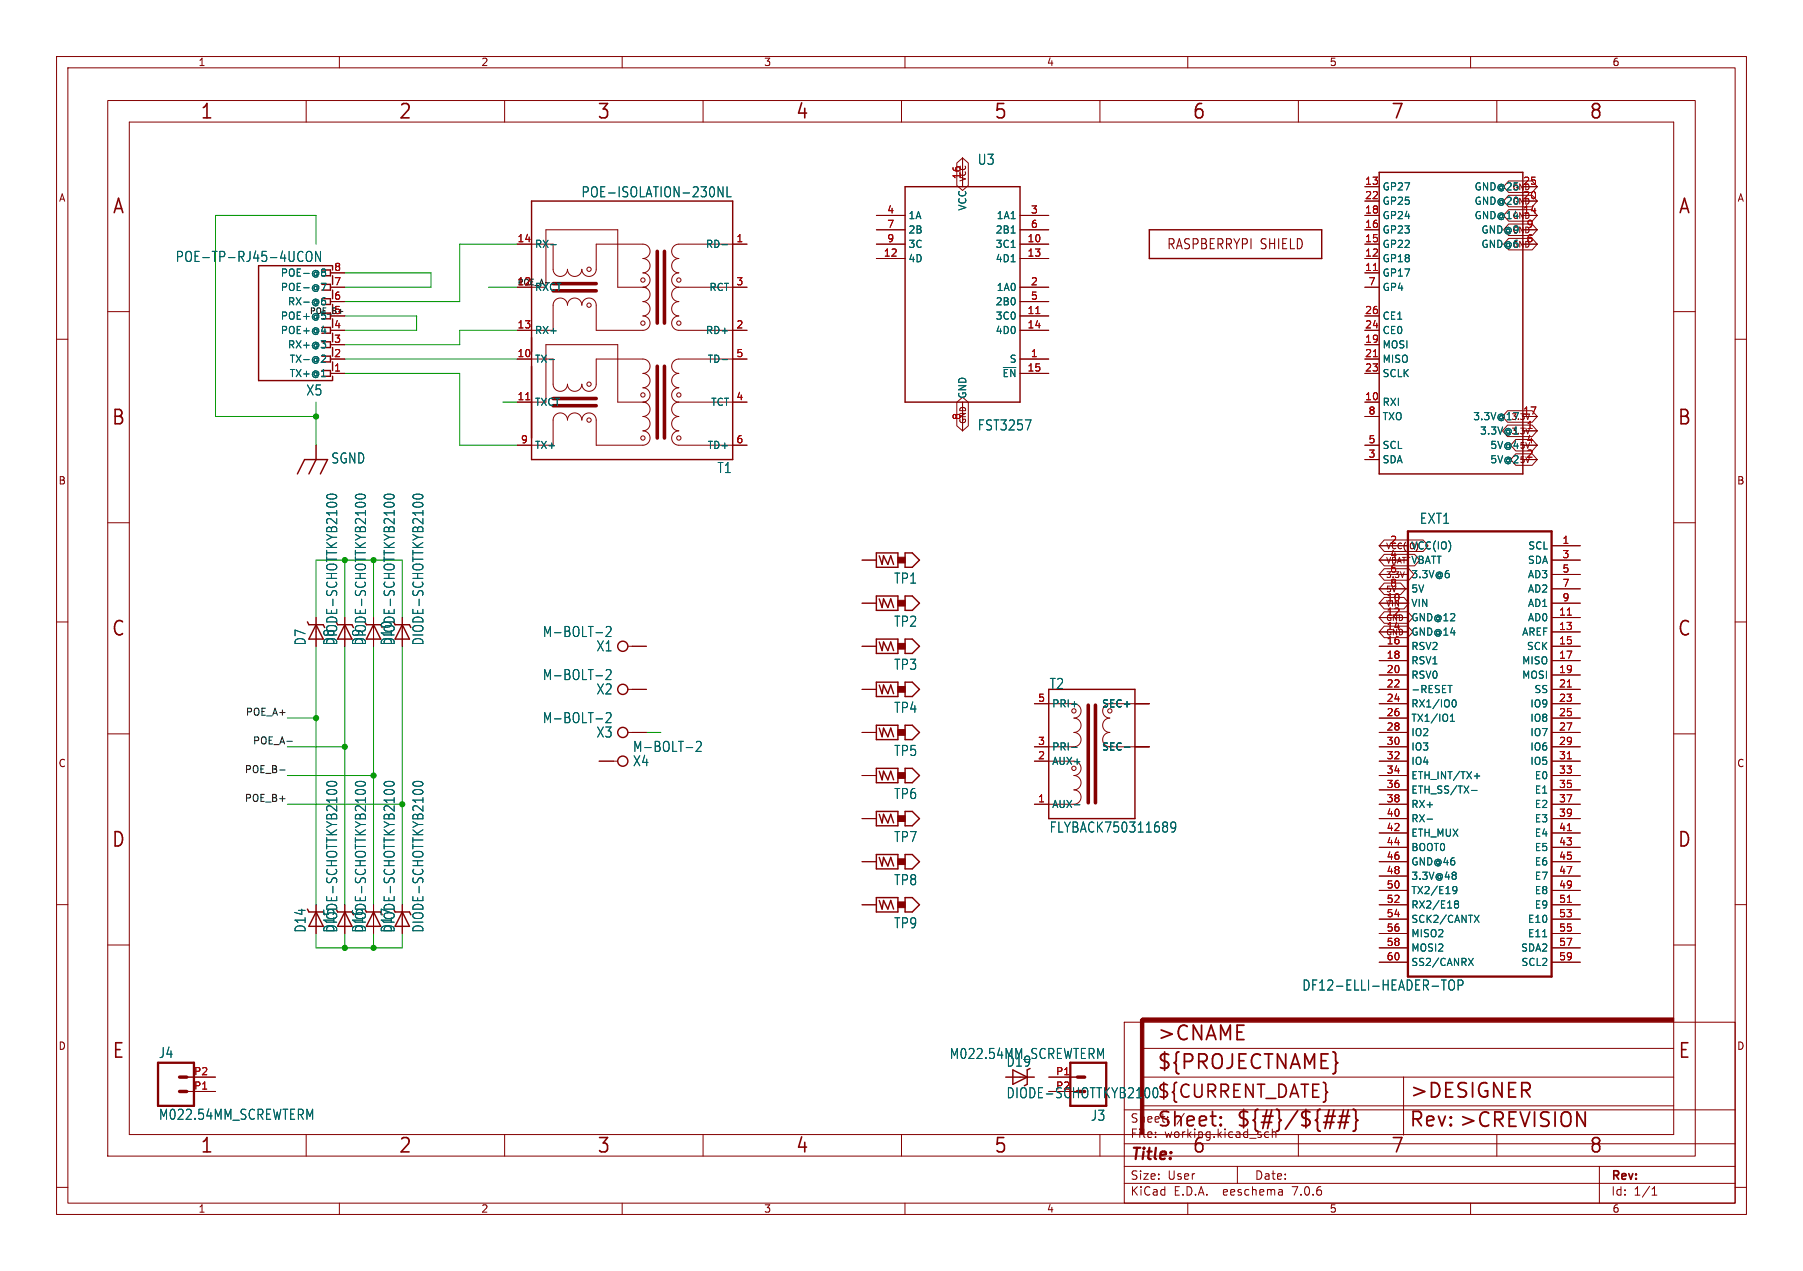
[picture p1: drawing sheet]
<svg xmlns="http://www.w3.org/2000/svg" width="319mm" height="225mm" viewBox="0 0 319 225" stroke-linecap="round" stroke-linejoin="round" font-family="sans-serif">
<g fill="none" stroke="#840000" stroke-width=".18">
<path d="M10 10h298.8v204.8h-298.8zM12 12h294.8v200.8h-294.8zM19 17.8h280.7v186.7h-280.7zM54.1 17.8v3.8M60 10v2M89.2 17.8v3.8M110 10v2M124.3 17.8v3.8M159.4 17.8v3.8M160 10v2M194.5 17.8v3.8M210 10v2"/>
<path d="M229.6 17.8v3.8M260 10v2M264.6 17.8v3.8M22.9 21.6h273v179.1h-273zM154.9 38.1h5.1M169.2 28.8l1-.9 1 .9v4l-1 .9-1-.9zM170.2 27.9v5.1M180.3 38.1h5.1M241.3 38.1h2.5M241.3 33h2.5M241.3 35.6h2.5M266.7 32h4.2l.9 1-.9 1h-4.2l-.9-1z"/>
<path d="M266.7 34.5h4.2l.9 1.1-.9 1h-4.2l-.9-1zM266.7 39.6h4.2l.9 1-.9 1.1h-4.2l-.9-1.1zM266.7 37.1h4.2l.9 1-.9 1h-4.2l-.9-1zM269.2 38.1h2.6M269.2 33h2.6M269.2 35.6h2.6M10 60h2M19 55.1h3.9M58.4 55.9h2.6M58.4 58.4h2.6M58.4 50.8h2.6M58.4 53.3h2.6"/>
<path d="M58.4 48.3h2.6M91.4 43.2h6.4v4.4a1.27 1.27 0 0 0 1.3 1.3 1.27 1.27 0 0 0 1.2-1.3 1.27 1.27 0 0 0 1.3 1.3 1.27 1.27 0 0 0 1.3-1.3 1.27 1.27 0 0 0 1.2 1.3 1.27 1.27 0 0 0 1.3-1.3v-4.4h8.3a1.27 1.27 0 0 1 1.2 1.3 1.27 1.27 0 0 1-1.2 1.2 1.27 1.27 0 0 1 1.2 1.3 1.27 1.27 0 0 1-1.2 1.3 1.27 1.27 0 0 1 1.2 1.2 1.27 1.27 0 0 1-1.2 1.3 1.27 1.27 0 0 1 1.2 1.3 1.27 1.27 0 0 1-1.2 1.2 1.27 1.27 0 0 1 1.2 1.3 1.27 1.27 0 0 1-1.2 1.3 1.27 1.27 0 0 1 1.2 1.3 1.27 1.27 0 0 1-1.2 1.2h-8.3v-4.4a1.27 1.27 0 0 0-1.3-1.3 1.27 1.27 0 0 0-1.2 1.3 1.27 1.27 0 0 0-1.3-1.3 1.27 1.27 0 0 0-1.3 1.3 1.27 1.27 0 0 0-1.2-1.3 1.27 1.27 0 0 0-1.3 1.3v4.4h-6.4M91.4 50.8h5.1v-10.2h12.7v10.2h5.1M120 50.8a1.27 1.27 0 0 0-1.2 1.3 1.27 1.27 0 0 0 1.2 1.2 1.27 1.27 0 0 0-1.2 1.3 1.27 1.27 0 0 0 1.2 1.3 1.27 1.27 0 0 0-1.2 1.3 1.27 1.27 0 0 0 1.2 1.2h12.1M120 50.8h12.1M132.1 43.2h-12.1a1.27 1.27 0 0 0-1.2 1.3 1.27 1.27 0 0 0 1.2 1.2 1.27 1.27 0 0 0-1.2 1.3 1.27 1.27 0 0 0 1.2 1.3 1.27 1.27 0 0 0-1.2 1.2 1.27 1.27 0 0 0 1.2 1.3M154.9 43.2h5.1M154.9 45.7h5.1M154.9 40.6h5.1M180.3 43.2h5.1M180.3 55.9h5.1M180.3 45.7h5.1"/>
<path d="M180.3 58.4h5.1M180.3 50.8h5.1M180.3 53.3h5.1M180.3 40.6h5.1M241.3 43.2h2.5M241.3 55.9h2.5M241.3 45.7h2.5M241.3 58.4h2.5M241.3 50.8h2.5M241.3 40.6h2.5M241.3 48.3h2.5M266.7 42.2h4.2l.9 1-.9 1h-4.2l-.9-1z"/>
<path d="M269.2 43.2h2.6M269.2 40.6h2.6M295.9 55.1h3.8M306.8 60h2M55.9 78.7v2.6M58.4 63.5h2.6M58.4 66h2.6M58.4 61h2.6M91.4 63.5h6.4v4.4a1.27 1.27 0 0 0 1.3 1.3 1.27 1.27 0 0 0 1.2-1.3 1.27 1.27 0 0 0 1.3 1.3 1.27 1.27 0 0 0 1.3-1.3 1.27 1.27 0 0 0 1.2 1.3 1.27 1.27 0 0 0 1.3-1.3v-4.4h8.3a1.27 1.27 0 0 1 1.2 1.3 1.27 1.27 0 0 1-1.2 1.2 1.27 1.27 0 0 1 1.2 1.3 1.27 1.27 0 0 1-1.2 1.3 1.27 1.27 0 0 1 1.2 1.3 1.27 1.27 0 0 1-1.2 1.2 1.27 1.27 0 0 1 1.2 1.3 1.27 1.27 0 0 1-1.2 1.3 1.27 1.27 0 0 1 1.2 1.2 1.27 1.27 0 0 1-1.2 1.3 1.27 1.27 0 0 1 1.2 1.3 1.27 1.27 0 0 1-1.2 1.2h-8.3v-4.4a1.27 1.27 0 0 0-1.3-1.3 1.27 1.27 0 0 0-1.2 1.3 1.27 1.27 0 0 0-1.3-1.3 1.27 1.27 0 0 0-1.3 1.3 1.27 1.27 0 0 0-1.2-1.3 1.27 1.27 0 0 0-1.3 1.3v4.4h-6.4M91.4 71.1h2.6M96.5 71.1v-10.1h12.7v10.1h5.1M120 71.1a1.27 1.27 0 0 0-1.2 1.3 1.27 1.27 0 0 0 1.2 1.3 1.27 1.27 0 0 0-1.2 1.2 1.27 1.27 0 0 0 1.2 1.3 1.27 1.27 0 0 0-1.2 1.3 1.27 1.27 0 0 0 1.2 1.2h12.1"/>
<path d="M120 71.1h12.1M132.1 63.5h-12.1a1.27 1.27 0 0 0-1.2 1.3 1.27 1.27 0 0 0 1.2 1.2 1.27 1.27 0 0 0-1.2 1.3 1.27 1.27 0 0 0 1.2 1.3 1.27 1.27 0 0 0-1.2 1.3 1.27 1.27 0 0 0 1.2 1.2M169.2 71.1l1-.8 1 .8v4.2l-1 .9-1-.9zM170.2 71.1v5.1M180.3 63.5h5.1M180.3 66h5.1M241.3 63.5h2.5M241.3 66h2.5M241.3 71.1h2.5M241.3 73.7h2.5M241.3 61h2.5M241.3 78.7h2.5"/>
<path d="M266.5 75.2h4.4l.9 1-.9 1h-4.4l-.9-1zM266.5 72.6h4.4l.9 1.1-.9 1h-4.4l-.9-1zM268 77.7h2.9l.9 1-.9 1.1h-2.9l-.9-1.1zM269.2 76.2h2.6M269.2 73.7h2.6M269.2 78.7h2.6M19 92.5h3.9M152.4 99.1h2.5M241.3 81.3h2.5M243.8 96.5h5.1M243.8 99.1h5.1M244.7 98h5.4l.9 1.1-.9 1h-5.4l-.9-1z"/>
<path d="M244.7 95.5h6.9l.9 1-.9 1h-6.9l-.9-1zM268 80.3h2.9l.9 1-.9 1h-2.9l-.9-1zM269.2 81.3h2.6M274.3 96.5h5.1M274.3 99.1h5.1M295.9 92.5h3.8M10 110h2M55.9 109.2v5.1M61 109.2v5.1M66 109.2v5.1M71.1 109.2v5.1M111 114.3h3.3"/>
<path d="M152.4 106.7h2.5M152.4 114.3h2.5M243.8 106.7h5.1M243.8 109.2h5.1M243.8 111.8h5.1M243.8 114.3h5.1M243.8 116.8h5.1M243.8 119.4h5.1M243.8 101.6h5.1M243.8 104.1h5.1M244.7 110.7h4.2l.9 1.1-.9 1h-4.2l-.9-1zM244.7 108.2h4.2l.9 1-.9 1h-4.2l-.9-1z"/>
<path d="M244.7 105.7h3.5l.9 1-.9 1h-3.5l-.9-1zM244.7 100.6h4.4l.9 1-.9 1h-4.4l-.9-1zM244.7 103.1h2.9l.9 1-.9 1.1h-2.9l-.9-1.1zM274.3 106.7h5.1M274.3 109.2h5.1M274.3 111.8h5.1M274.3 114.3h5.1M274.3 116.8h5.1M274.3 119.4h5.1M274.3 101.6h5.1M274.3 104.1h5.1M306.8 110h2"/>
<path d="M19 129.8h3.9M105.9 134.6h3.3M111 121.9h3.3M111 129.5h3.3M152.4 137.2h2.5M152.4 121.9h2.5M152.4 129.5h2.5M182.9 134.6h7a1.27 1.27 0 0 1 1.2 1.3 1.27 1.27 0 0 1-1.2 1.3 1.27 1.27 0 0 1 1.2 1.2 1.27 1.27 0 0 1-1.2 1.3 1.27 1.27 0 0 1 1.2 1.3 1.27 1.27 0 0 1-1.2 1.2h-7M182.9 124.5h7a1.27 1.27 0 0 1 1.2 1.2 1.27 1.27 0 0 1-1.2 1.3 1.27 1.27 0 0 1 1.2 1.3 1.27 1.27 0 0 1-1.2 1.2 1.27 1.27 0 0 1 1.2 1.3 1.27 1.27 0 0 1-1.2 1.3h-7M196.1 132.1h7.1M203.2 124.5h-7a1.27 1.27 0 0 0-1.2 1.2 1.27 1.27 0 0 0 1.2 1.3 1.27 1.27 0 0 0-1.2 1.3 1.27 1.27 0 0 0 1.2 1.2 1.27 1.27 0 0 0-1.2 1.3 1.27 1.27 0 0 0 1.2 1.3M243.8 137.2h5.1"/>
<path d="M243.8 134.6h5.1M243.8 132.1h5.1M243.8 124.5h5.1M243.8 121.9h5.1M243.8 127h5.1M243.8 129.5h5.1M243.8 139.7h5.1M274.3 137.2h5.1M274.3 134.6h5.1M274.3 132.1h5.1M274.3 124.5h5.1M274.3 121.9h5.1"/>
<path d="M274.3 127h5.1M274.3 129.5h5.1M274.3 139.7h5.1M295.9 129.8h3.8M10 160h2M152.4 152.4h2.5M152.4 144.8h2.5M243.8 152.4h5.1M243.8 142.2h5.1M243.8 144.8h5.1M243.8 147.3h5.1M243.8 149.9h5.1"/>
<path d="M243.8 154.9h5.1M243.8 157.5h5.1M274.3 152.4h5.1M274.3 142.2h5.1M274.3 144.8h5.1M274.3 147.3h5.1M274.3 149.9h5.1M274.3 154.9h5.1M274.3 157.5h5.1M306.8 160h2M19 167.1h3.9M55.9 160v5.1"/>
<path d="M61 160v5.1M66 160v5.1M71.1 160v5.1M152.4 160h2.5M243.8 160h5.1M243.8 162.6h5.1M243.8 165.1h5.1M243.8 167.6h5.1M243.8 170.2h5.1M274.3 160h5.1M274.3 162.6h5.1M274.3 165.1h5.1"/>
<path d="M274.3 167.6h5.1M274.3 170.2h5.1M295.9 167.1h3.8M33 190.5h5.1M33 193h5.1M177.8 190.5h5.1M185.4 190.5h5.1M185.4 193h5.1M198.8 180.8h108v32h-108zM198.8 196.3h108M201.9 190.5h94M201.9 185.4h94"/>
<path d="M201.9 195.6h94M248.2 190.5v10.3M10 210h2M54.1 200.7v3.8M60 212.8v2M89.2 200.7v3.8M110 212.8v2M124.3 200.7v3.8M159.4 200.7v3.8M160 212.8v2M194.5 200.7v3.8M198.8 209.3h108"/>
<path d="M198.8 206.3h108M198.8 202.3h108M204.3 201v.2M210 212.8v2M218.8 206.3v3M226.7 210.4v1M226.7 211.3l-.1 .1M226.7 210.7l-.1 .1M229.6 200.7v3.8M260 212.8v2M264.6 200.7v3.8M282.8 206.3v6.5"/>
<path d="M292.1 211.4h.8M292.1 210.3l.4-.4v1.5M306.8 210h2"/>
<circle cx="104.1" cy="47.6" r=".38"/>
<circle cx="104.1" cy="54" r=".38"/>
<circle cx="113.7" cy="49.5" r=".38"/>
<circle cx="113.7" cy="57.2" r=".38"/>
<circle cx="120" cy="49.5" r=".38"/>
<circle cx="120" cy="57.2" r=".38"/>
<circle cx="104.1" cy="67.9" r=".38"/>
<circle cx="104.1" cy="74.3" r=".38"/>
<circle cx="113.7" cy="69.9" r=".38"/>
<circle cx="113.7" cy="77.5" r=".38"/>
<circle cx="120" cy="69.9" r=".38"/>
<circle cx="120" cy="77.5" r=".38"/>
<circle cx="189.9" cy="135.9" r=".38"/>
<circle cx="189.9" cy="125.7" r=".38"/>
<circle cx="196.2" cy="125.7" r=".38"/>
</g>
<g fill="#840000" stroke="#840000" stroke-width=".18">
<path d="M158.7 151.9h1.3v1h-1.3z"/>
<path d="M158.7 136.7h1.3v1h-1.3z"/>
<path d="M201.6 180.3h.6v20.4h-.6z"/>
<path d="M201.9 180h94v.6h-94z"/>
<path d="M158.7 98.6h1.3v1h-1.3z"/>
<path d="M158.7 113.8h1.3v1h-1.3z"/>
<path d="M158.7 106.2h1.3v1h-1.3z"/>
<path d="M158.7 121.4h1.3v1h-1.3z"/>
<path d="M158.7 129h1.3v1h-1.3z"/>
<path d="M158.7 144.3h1.3v1h-1.3z"/>
<path d="M158.7 159.5h1.3v1h-1.3z"/>
</g>
<g fill="none" stroke="#840000" stroke-width=".25">
<path d="M94 35.6h35.5v45.7h-35.5zM160 33h20.3v38.1h-20.3zM243.8 30.5h25.4v53.3h-25.4zM56.9 47.8h1.5v1h-1.5M56.9 50.3h1.5v1h-1.5M56.9 52.8h1.5v1h-1.5M56.9 57.9h1.5v1h-1.5M58.4 55.4v1h-1.5M58.7 47h-13v20.3h13M203.2 40.6h30.5v5.1h-30.5zM56.9 60.5h1.5v1h-1.5M56.9 63h1.5v1h-1.5"/>
<path d="M56.9 65.5h1.5v1h-1.5M58.8 66.5v.8M52.6 83.8l1.2-2.5h4.1l-1.3 2.5M55.9 81.3l-1.3 2.5M154.9 97.8h3.8v2.5h-3.8zM155.4 98.3l.6 1.5 .2-1.5 .8 1.5 .5-1.5 .5 1.5M160 97.8h1.3l1.3 1.3-1.3 1.2h-1.3zM54.4 110l.2 .5h2.5M55.9 110.5l1.2 2.5h-2.5zM59.7 110.5h2.5M61 110.5l1.2 2.5h-2.5zM64.8 110.5h2.5"/>
<path d="M66 110.5l1.3 2.5h-2.5zM69.8 110.5h2.6M71.1 110.5l1.3 2.5h-2.6zM154.9 105.4h3.8v2.6h-3.8zM154.9 113h3.8v2.6h-3.8zM155.4 113.5l.6 1.6 .2-1.6 .8 1.6 .5-1.6 .5 1.6M155.4 105.9l.6 1.5 .2-1.5 .8 1.5 .5-1.5 .5 1.5M160 105.4h1.3l1.3 1.3-1.3 1.3h-1.3zM160 113h1.3l1.3 1.3-1.3 1.3h-1.3zM154.9 120.7h3.8v2.5h-3.8zM154.9 128.3h3.8v2.5h-3.8zM154.9 135.9h3.8v2.5h-3.8z"/>
<path d="M155.4 136.4l.6 1.5 .2-1.5 .8 1.5 .5-1.5 .5 1.5M155.4 121.2l.6 1.5 .2-1.5 .8 1.5 .5-1.5 .5 1.5M155.4 128.8l.6 1.5 .2-1.5 .8 1.5 .5-1.5 .5 1.5M160 120.7h1.3l1.3 1.2-1.3 1.3h-1.3zM160 128.3h1.3l1.3 1.2-1.3 1.3h-1.3zM160 135.9h1.3l1.3 1.3-1.3 1.2h-1.3zM185.4 121.9h15.3v22.9h-15.3zM154.9 151.1h3.8v2.6h-3.8zM154.9 143.5h3.8v2.6h-3.8zM154.9 158.8h3.8v2.5h-3.8zM155.4 151.6l.6 1.6 .2-1.6 .8 1.6 .5-1.6 .5 1.6M155.4 144l.6 1.5 .2-1.5 .8 1.5 .5-1.5 .5 1.5"/>
<path d="M155.4 159.3l.6 1.5 .2-1.5 .8 1.5 .5-1.5 .5 1.5M160 151.1h1.3l1.3 1.3-1.3 1.3h-1.3zM160 143.5h1.3l1.3 1.3-1.3 1.3h-1.3zM160 158.8h1.3l1.3 1.2-1.3 1.3h-1.3zM54.6 161.3h2.5M55.9 161.3l1.2 2.5h-2.5zM59.7 161.3h2.5M61 161.3l1.2 2.5h-2.5zM64.8 161.3h2.5M66 161.3l1.3 2.5h-2.5zM69.8 161.3h2.6M71.1 161.3l1.3 2.5h-2.6z"/>
<path d="M179.1 189.2l2.5 1.3-2.5 1.3zM181.6 189.2v2.6"/>
<circle cx="110.1" cy="114.3" r=".9"/>
<circle cx="110.1" cy="121.9" r=".9"/>
<circle cx="110.1" cy="129.5" r=".9"/>
<circle cx="110.1" cy="134.6" r=".9"/>
</g>
<path d="M97.8 50.2h7.6M97.8 51.4h7.6M116.2 44.5v12.7M117.5 44.5v12.7M97.8 70.5h7.6M97.8 71.8h7.6M116.2 64.8v12.7M117.5 64.8v12.7M192.4 124.7v17.3M193.7 124.7v17.3" fill="none" stroke="#840000" stroke-width=".63"/>
<g fill="none" stroke="#006464" stroke-width=".18">
<path d="M127.8 33v1.8l-.8-1.8v1.8M128.5 33v1.8h.8M53.1 44.5l.5 .1M53.6 46.1l-.5 .1M54.4 44.5h.5a1.26 1.26 0 0 1-.1 1.7h-.4a1.43 1.43 0 0 1 0-1.7zM56.7 44.5v1.7l-.9-1.7v1.7M56.8 50.1h.8l-.5 1.3M57.1 47.6h.2l.3 .2-.3 .3M57.1 53.1l.3 .1 .2 .2-.1 .4-.4 .1M57.1 48.1h.2M57.3 48.1l.3 .3v.2l-.2 .2h-.3M57.4 52.6l-.3 .1"/>
<path d="M97.4 43.3h.9M127.7 43.3h.9M178.8 43.8h.7M178.8 46.3h.7M178.8 41.2h.7M56.8 66.6h.8M57 62.8l.4 .1 .2 .3-.8 .9h.8M97.1 63.6h.9M127.7 63.6h.9M177.4 65h2.2M181.3 74.3h1l-.7 1.7M57.8 87.6a1.32 1.32 0 0 1 1.7 .2v.1a1.23 1.23 0 0 1-1.7 0z"/>
<path d="M62.9 87.6a1.32 1.32 0 0 1 1.7 .2v.1a1.23 1.23 0 0 1-1.8 0zM68 87.6a1.32 1.32 0 0 1 1.7 .2v.1a1.23 1.23 0 0 1-1.8 0zM73.1 87.6a1.32 1.32 0 0 1 1.7 .2v.1a1.23 1.23 0 0 1-1.8 0zM105.4 119.5h1.1M105.4 111.9h1.1M107.2 118.6l.2-.2h.4l.2 .2v.3v.3l-.9 1h.9M107.2 111l.2-.2h.4l.2 .2v.3v.3l-.9 1h.9M57.8 138.4a1.32 1.32 0 0 1 1.7 .2v.1a1.23 1.23 0 0 1-1.7 0zM62.9 138.4a1.32 1.32 0 0 1 1.7 .2v.1a1.23 1.23 0 0 1-1.8 0zM68 138.4a1.32 1.32 0 0 1 1.7 .2v.1a1.23 1.23 0 0 1-1.8 0zM73.1 138.4a1.32 1.32 0 0 1 1.7 .2v.1a1.23 1.23 0 0 1-1.8 0zM105.4 127.1h1.1"/>
<path d="M107.2 126.2l.2-.2h.4l.2 .2v.3v.3l-.9 1h.9M121.3 132.2h1.2M123.1 131.3l.2-.2h.4l.2 .2 .1 .3-.1 .3-.9 1h1M189.5 132.2h.9M198.8 132.2h.9M256 121.2h.7M256.4 127.6h.7M256.4 126.7l.4-.4v1.3M256.7 124.3l.1-.4 .2-.1a.68 .68 0 0 1 .5 .6 .68 .68 0 0 1-.5 .6l-.2-.1-.1-.3M260.2 139.8h.9M260.7 137.3h.9M261.1 136.8v.9"/>
<path d="M190 142.3h.9M206.4 145.6v.4M206.4 146.3v.7M207.9 146.1l-.3 .4-.5-.1-.1-.3 .1-.6 .5-.1 .2 .2a1.27 1.27 0 0 1-.4 1.6h-.3M252.3 144.9h1M256.8 157l.3-.2 .4 .1a.84 .84 0 0 1-.3 1.2h-.2M256.8 157.3l.3 .3h.2l.3-.3M257.3 154.3l.2 .2-.2 .2M257.3 154.9l.2 .1-.2 .5M257.4 159.9l-.3-.3 .3-.3h.2l.3 .3-.3 .3M257.4 159.9l-.3 .2 .1 .4 .2 .1h.2l.3-.2v-.3l-.3-.2M257.4 159.9h.2"/>
<path d="M254.8 173.3h.9M256.4 173.4h.5a1.26 1.26 0 0 1-.1 1.7l-.4-.1a1.43 1.43 0 0 1 0-1.6zM257.8 174.3l.7-.1 .2-.3-.2-.5-.7-.1v1.8M259.6 169.5l.9 1.3M260.5 169.5l-.9 1.3M260.7 161.9l.8 1.2M261.5 161.9l-.8 1.2M272.7 165.7h.8"/>
</g>
<path d="M248.9 94h25.4v78.7h-25.4zM27.9 188h6.4v7.6h-6.4zM189.2 188h6.4v7.6h-6.4z" fill="none" stroke="#840000" stroke-width=".41"/>
<path d="M31.7 190.5h1.3M31.7 193h1.3M190.5 190.5h1.3M203.2 180.3h-1.3v1.3" fill="none" stroke="#840000" stroke-width=".61"/>
<path d="M183.1 55.5h.7M242.8 47.8h.7M93 70.7h.7M242.8 63.1h.7M277.1 108.8h.7M277.1 121.5h.7M277.1 134.2h.7M277.1 146.9h.7M277.1 159.6h.7" fill="none" stroke="#a90000" stroke-width=".18"/>
<g fill="none" stroke="#840000" stroke-width=".32">
<path d="M215.8 198.9l.1 .1-.1 .1M215.8 198.9l-.1 .1 .1 .1M215.8 197.5v.3M215.8 198.9v.2M215.8 197.5l.1 .1-.1 .2M215.8 197.5l-.1 .1 .1 .2M234 198.5h1.8M234.3 197.4h1.8M235.8 196.3l-.7 3.3M236.6 198.5h1.8M236.8 197.4h1.8M237.5 196.3l-.7 3.3"/>
<path d="M238.4 196.3l-.7 3.3M239.2 196.2l.4 .1 .1 .3v1.2l.4 .3-.4 .4v1.2l-.1 .2-.4 .2"/>
</g>
<path d="M49.5 136.2h.9M50.7 131.1h1" fill="none" stroke="#0f0f0f" stroke-width=".18"/>
<g fill="none" stroke="#009600" stroke-width=".18">
<path d="M55.9 43.2v-5.1h-17.8v35.6h17.8M61 48.3h15.2v2.5h-15.2M61 55.9h12.7v2.5h-12.7M86.4 50.8h5M91.4 43.2h-10.1v10.1h-20.3M91.4 58.4h-10.1v2.6h-20.3M55.9 71.1v7.6M61 63.5h30.4M61 66h20.3v12.7h10.1M88.9 71.1h2.5M61 99.1v10.1M66 99.1v10.1"/>
<path d="M55.9 109.2v-10.1h15.2v10.1M55.9 114.3v45.7M61 114.3v45.7M66 114.3v45.7M71.1 114.3v45.7M50.8 127h5.1M50.8 132.1h10.2M50.8 137.2h15.2M114.3 129.5h2.5M50.8 142.2h20.3M55.9 165.1v2.5h15.2v-2.5M61 165.1v2.5"/>
<path d="M66 165.1v2.5"/>
</g>
<g fill="#009600" stroke="#009600" stroke-width=".18">
<circle cx="66" cy="137.2" r=".46"/>
<circle cx="71.1" cy="142.2" r=".46"/>
<circle cx="55.9" cy="127" r=".46"/>
<circle cx="61" cy="132.1" r=".46"/>
<circle cx="55.9" cy="73.7" r=".46"/>
<circle cx="61" cy="99.1" r=".46"/>
<circle cx="66" cy="99.1" r=".46"/>
<circle cx="66" cy="167.6" r=".46"/>
<circle cx="61" cy="167.6" r=".46"/>
</g>
<g font-size="3.5" fill="#840000">
<text x="35.3" y="21.4">1</text>
<text x="70.4" y="21.4">2</text>
<text x="105.5" y="21.4">3</text>
<text x="140.6" y="21.4">4</text>
<text x="175.6" y="21.4">5</text>
<text x="210.7" y="21.4">6</text>
<text x="245.8" y="21.4">7</text>
<text x="280.9" y="21.4">8</text>
<text x="19.8" y="38.1">A</text>
<text x="296.6" y="38.1">A</text>
<text x="19.6" y="75.5">B</text>
<text x="296.5" y="75.5">B</text>
<text x="19.6" y="112.8">C</text>
<text x="296.5" y="112.8">C</text>
<text x="19.6" y="150.2">D</text>
<text x="296.5" y="150.2">D</text>
<text x="204.5" y="184.4">&gt;CNAME</text>
<text x="19.7" y="187.5">E</text>
<text x="204.5" y="189.5">${PROJECTNAME}</text>
<text x="296.6" y="187.5">E</text>
<text x="249.1" y="194.6">&gt;DESIGNER</text>
<text x="204.5" y="199.7">Sheet:</text>
<text x="218.4" y="199.7">${#}/${##}</text>
<text x="249" y="199.7">Rev: &gt;CREVISION</text>
<text x="35.3" y="204.3">1</text>
<text x="70.4" y="204.3">2</text>
<text x="105.5" y="204.3">3</text>
<text x="140.6" y="204.3">4</text>
<text x="175.6" y="204.3">5</text>
<text x="210.7" y="204.3">6</text>
<text x="245.8" y="204.3">7</text>
<text x="280.9" y="204.3">8</text>
</g>
<text font-size="3.2" fill="#006464" x="204.5" y="194.6">${CURRENT_DATE}</text>
<text font-size="2.8" fill="#840000" x="199.8" y="205.7">Title:</text>
<g font-size="2.5" fill="#006464">
<text x="172.8" y="29.4">U3</text>
<text x="102.7" y="35.1">POE-ISOLATION-230NL</text>
<text x="31" y="46.5">POE-TP-RJ45-4UCON</text>
<text x="54.1" y="70.2">X5</text>
<text x="172.8" y="76.3">FST3257</text>
<text x="58.5" y="82.2">SGND</text>
<text x="126.7" y="83.9">T1</text>
<text x="250.9" y="92.9">EXT1</text>
<text x="158" y="103.4">TP1</text>
<text x="95.9" y="112.9">M-BOLT-2</text>
<text x="158" y="111.1">TP2</text>
<text x="54.2" y="114.2" transform="rotate(-90 54.2 114.2)">D7</text>
<text x="59.3" y="114.2" transform="rotate(-90 59.3 114.2)">D8</text>
<text x="59.8" y="114.2" transform="rotate(-90 59.8 114.2)">DIODE-SCHOTTKYB2100</text>
<text x="64.4" y="114.2" transform="rotate(-90 64.4 114.2)">D9</text>
<text x="64.9" y="114.2" transform="rotate(-90 64.9 114.2)">DIODE-SCHOTTKYB2100</text>
<text x="69.5" y="114.2" transform="rotate(-90 69.5 114.2)">D10</text>
<text x="70" y="114.2" transform="rotate(-90 70 114.2)">DIODE-SCHOTTKYB2100</text>
<text x="75.1" y="114.2" transform="rotate(-90 75.1 114.2)">DIODE-SCHOTTKYB2100</text>
<text x="105.4" y="115.4">X1</text>
<text x="158" y="118.7">TP3</text>
<text x="95.9" y="120.5">M-BOLT-2</text>
<text x="105.4" y="123">X2</text>
<text x="185.5" y="122.1">T2</text>
<text x="95.9" y="128.1">M-BOLT-2</text>
<text x="105.4" y="130.7">X3</text>
<text x="158" y="126.3">TP4</text>
<text x="111.8" y="135.7">X4</text>
<text x="111.8" y="133.2">M-BOLT-2</text>
<text x="158" y="133.9">TP5</text>
<text x="158" y="141.5">TP6</text>
<text x="158" y="149.2">TP7</text>
<text x="185.5" y="147.5">FLYBACK750311689</text>
<text x="158" y="156.8">TP8</text>
<text x="54.2" y="165" transform="rotate(-90 54.2 165)">D14</text>
<text x="59.3" y="165" transform="rotate(-90 59.3 165)">D15</text>
<text x="59.8" y="165" transform="rotate(-90 59.8 165)">DIODE-SCHOTTKYB2100</text>
<text x="64.4" y="165" transform="rotate(-90 64.4 165)">D16</text>
<text x="64.9" y="165" transform="rotate(-90 64.9 165)">DIODE-SCHOTTKYB2100</text>
<text x="69.5" y="165" transform="rotate(-90 69.5 165)">D17</text>
<text x="70" y="165" transform="rotate(-90 70 165)">DIODE-SCHOTTKYB2100</text>
<text x="75.1" y="165" transform="rotate(-90 75.1 165)">DIODE-SCHOTTKYB2100</text>
<text x="158" y="164.4">TP9</text>
<text x="230.2" y="175.4">DF12-ELLI-HEADER-TOP</text>
<text x="28" y="187.3">J4</text>
<text x="167.8" y="187.5">M022.54MM_SCREWTERM</text>
<text x="177.9" y="188.9">D19</text>
<text x="177.9" y="194.5">DIODE-SCHOTTKYB2100</text>
<text x="28" y="198.3">M022.54MM_SCREWTERM</text>
<text x="192.8" y="198.4">J3</text>
</g>
<text font-size="2.5" fill="#840000" x="206.2" y="44.4">RASPBERRYPI SHIELD</text>
<g font-size="2.1" fill="#840000">
<text x="199.8" y="201.5">File:</text>
<text x="199.8" y="198.8">Sheet:</text>
<text x="205.9" y="201.5">working.kicad_sch</text>
<text x="208" y="198.8">/</text>
<text x="199.8" y="208.9">Size:</text>
<text x="206.4" y="208.9">User</text>
<text x="221.8" y="208.9">Date:</text>
<text x="284.8" y="209.1">Rev:</text>
<text x="199.8" y="211.7">KiCad</text>
<text x="207.5" y="211.7">E.D.A.</text>
<text x="216.4" y="211.7">eeschema</text>
<text x="228.8" y="211.7">7.0.6</text>
<text x="284.8" y="211.7">Id:</text>
<text x="288.9" y="211.7">1/1</text>
</g>
<g font-size="1.8" fill="#840000">
<text x="35" y="11.9">1</text>
<text x="85" y="11.9">2</text>
<text x="135" y="11.9">3</text>
<text x="185" y="11.9">4</text>
<text x="235" y="11.9">5</text>
<text x="285" y="11.9">6</text>
<text x="10.3" y="35.9">A</text>
<text x="307.1" y="35.9">A</text>
<text x="10.3" y="85.9">B</text>
<text x="307" y="85.9">B</text>
<text x="10.3" y="135.9">C</text>
<text x="307" y="135.9">C</text>
<text x="10.3" y="185.9">D</text>
<text x="307" y="185.9">D</text>
<text x="35" y="214.7">1</text>
<text x="85" y="214.7">2</text>
<text x="135" y="214.7">3</text>
<text x="185" y="214.7">4</text>
<text x="235" y="214.7">5</text>
<text x="285" y="214.7">6</text>
</g>
<g font-size="1.8" fill="#a90000">
<text x="169.9" y="31.8" transform="rotate(-90 169.9 31.8)">16</text>
<text x="241.3" y="32.8">13</text>
<text x="241.3" y="35.3">22</text>
<text x="269.2" y="35.3">20</text>
<text x="269.2" y="32.8">25</text>
<text x="156.8" y="37.8">4</text>
<text x="156.8" y="40.4">7</text>
<text x="182.2" y="37.8">3</text>
<text x="182.2" y="40.4">6</text>
<text x="241.3" y="40.4">16</text>
<text x="241.3" y="37.8">18</text>
<text x="269.2" y="37.8">14</text>
<text x="269.8" y="40.4">9</text>
<text x="91.4" y="42.9">14</text>
<text x="130.1" y="42.9">1</text>
<text x="156.2" y="45.5">12</text>
<text x="156.8" y="42.9">9</text>
<text x="181.6" y="42.9">10</text>
<text x="181.6" y="45.5">13</text>
<text x="241.3" y="45.5">12</text>
<text x="241.3" y="42.9">15</text>
<text x="269.8" y="42.9">6</text>
<text x="59" y="53.1">6</text>
<text x="59" y="50.5">7</text>
<text x="59" y="48">8</text>
<text x="91.4" y="50.5">12</text>
<text x="130.1" y="50.5">3</text>
<text x="182.2" y="50.5">2</text>
<text x="182.2" y="53.1">5</text>
<text x="241.3" y="48">11</text>
<text x="241.9" y="50.5">7</text>
<text x="59" y="58.2">4</text>
<text x="59" y="55.6">5</text>
<text x="91.4" y="58.2">13</text>
<text x="130.1" y="58.2">2</text>
<text x="181.6" y="55.6">11</text>
<text x="181.6" y="58.2">14</text>
<text x="241.3" y="58.2">24</text>
<text x="241.3" y="55.6">26</text>
<text x="59" y="65.8">1</text>
<text x="59" y="63.2">2</text>
<text x="59" y="60.7">3</text>
<text x="91.4" y="63.2">10</text>
<text x="130.1" y="63.2">5</text>
<text x="181.6" y="65.8">15</text>
<text x="182.2" y="63.2">1</text>
<text x="241.3" y="60.7">19</text>
<text x="241.3" y="63.2">21</text>
<text x="241.3" y="65.8">23</text>
<text x="91.4" y="70.9">11</text>
<text x="130.1" y="70.9">4</text>
<text x="241.3" y="70.9">10</text>
<text x="169.9" y="74.4" transform="rotate(-90 169.9 74.4)">8</text>
<text x="241.9" y="73.4">8</text>
<text x="269.2" y="73.4">17</text>
<text x="269.8" y="75.9">1</text>
<text x="92" y="78.5">9</text>
<text x="130.1" y="78.5">6</text>
<text x="241.9" y="81">3</text>
<text x="241.9" y="78.5">5</text>
<text x="269.8" y="81">2</text>
<text x="269.8" y="78.5">4</text>
<text x="245.7" y="96.3">2</text>
<text x="245.7" y="98.8">4</text>
<text x="245.7" y="101.3">6</text>
<text x="276.2" y="96.3">1</text>
<text x="276.2" y="98.8">3</text>
<text x="276.2" y="101.3">5</text>
<text x="245.1" y="106.4">10</text>
<text x="245.7" y="103.9">8</text>
<text x="276.2" y="103.9">7</text>
<text x="276.2" y="106.4">9</text>
<text x="245.1" y="109">12</text>
<text x="245.1" y="111.5">14</text>
<text x="275.5" y="109">11</text>
<text x="275.5" y="111.5">13</text>
<text x="245.1" y="114">16</text>
<text x="245.1" y="116.6">18</text>
<text x="245.1" y="119.1">20</text>
<text x="275.5" y="114">15</text>
<text x="275.5" y="116.6">17</text>
<text x="275.5" y="119.1">19</text>
<text x="183.4" y="124.2">5</text>
<text x="245.1" y="121.7">22</text>
<text x="245.1" y="124.2">24</text>
<text x="275.5" y="121.7">21</text>
<text x="275.5" y="124.2">23</text>
<text x="183.4" y="131.8">3</text>
<text x="245.1" y="126.7">26</text>
<text x="245.1" y="129.3">28</text>
<text x="245.1" y="131.8">30</text>
<text x="275.5" y="126.7">25</text>
<text x="275.5" y="129.3">27</text>
<text x="275.5" y="131.8">29</text>
<text x="183.4" y="134.4">2</text>
<text x="245.1" y="134.4">32</text>
<text x="245.1" y="136.9">34</text>
<text x="275.5" y="134.4">31</text>
<text x="275.5" y="136.9">33</text>
<text x="183.4" y="142">1</text>
<text x="245.1" y="139.4">36</text>
<text x="245.1" y="142">38</text>
<text x="275.5" y="139.4">35</text>
<text x="275.5" y="142">37</text>
<text x="245.1" y="144.5">40</text>
<text x="245.1" y="147.1">42</text>
<text x="245.1" y="149.6">44</text>
<text x="275.5" y="144.5">39</text>
<text x="275.5" y="147.1">41</text>
<text x="275.5" y="149.6">43</text>
<text x="245.1" y="152.1">46</text>
<text x="245.1" y="154.7">48</text>
<text x="275.5" y="152.1">45</text>
<text x="275.5" y="154.7">47</text>
<text x="245.1" y="157.2">50</text>
<text x="245.1" y="159.8">52</text>
<text x="275.5" y="157.2">49</text>
<text x="275.5" y="159.8">51</text>
<text x="245.1" y="162.3">54</text>
<text x="245.1" y="164.8">56</text>
<text x="245.1" y="167.4">58</text>
<text x="275.5" y="162.3">53</text>
<text x="275.5" y="164.8">55</text>
<text x="275.5" y="167.4">57</text>
<text x="245.1" y="169.9">60</text>
<text x="275.5" y="169.9">59</text>
<text x="34.2" y="190.2">P2</text>
<text x="186.6" y="190.2">P1</text>
<text x="34.2" y="192.8">P1</text>
</g>
<g font-size="1.8" fill="#006464">
<text x="244.3" y="33.9">GP27</text>
<text x="260.6" y="33.9">GND@25</text>
<text x="160.5" y="39">1A</text>
<text x="160.5" y="41.5">2B</text>
<text x="171" y="37.4" transform="rotate(-90 171 37.4)">VCC</text>
<text x="175.9" y="41.5">2B1</text>
<text x="176.1" y="39">1A1</text>
<text x="244.3" y="41.5">GP23</text>
<text x="244.3" y="39">GP24</text>
<text x="244.3" y="36.4">GP25</text>
<text x="260.6" y="39">GND@14</text>
<text x="260.6" y="36.4">GND@20</text>
<text x="261.8" y="41.5">GND@9</text>
<text x="94.5" y="44">RX-</text>
<text x="124.7" y="44">RD-</text>
<text x="160.5" y="46.6">4D</text>
<text x="160.5" y="44">3C</text>
<text x="175.9" y="44">3C1</text>
<text x="175.9" y="46.6">4D1</text>
<text x="244.3" y="46.6">GP18</text>
<text x="244.3" y="44">GP22</text>
<text x="261.8" y="44">GND@6</text>
<text x="49.5" y="51.7">POE-@7</text>
<text x="49.5" y="49.1">POE-@8</text>
<text x="94.5" y="51.7">RXCT</text>
<text x="125.3" y="51.7">RCT</text>
<text x="176.1" y="51.7">1A0</text>
<text x="244.3" y="49.1">GP17</text>
<text x="244.3" y="51.7">GP4</text>
<text x="49.5" y="59.3">POE+@4</text>
<text x="49.5" y="56.7">POE+@5</text>
<text x="50.8" y="54.2">RX-@6</text>
<text x="94.5" y="59.3">RX+</text>
<text x="124.7" y="59.3">RD+</text>
<text x="175.9" y="56.7">3C0</text>
<text x="175.9" y="59.3">4D0</text>
<text x="175.9" y="54.2">2B0</text>
<text x="244.3" y="59.3">CE0</text>
<text x="244.3" y="56.7">CE1</text>
<text x="50.8" y="61.8">RX+@3</text>
<text x="51.1" y="64.4">TX-@2</text>
<text x="94.5" y="64.4">TX-</text>
<text x="125" y="64.4">TD-</text>
<text x="178.4" y="64.4">S</text>
<text x="244.3" y="61.8">MOSI</text>
<text x="244.3" y="64.4">MISO</text>
<text x="51.1" y="66.9">TX+@1</text>
<text x="94.5" y="72">TXCT</text>
<text x="125.6" y="72">TCT</text>
<text x="171" y="70.6" transform="rotate(-90 171 70.6)">GND</text>
<text x="177.1" y="66.9">~{EN}</text>
<text x="244.3" y="72">RXI</text>
<text x="244.3" y="66.9">SCLK</text>
<text x="244.3" y="74.5">TXO</text>
<text x="260.4" y="74.5">3.3V@17</text>
<text x="261.6" y="77.1">3.3V@1</text>
<text x="94.5" y="79.6">TX+</text>
<text x="125" y="79.6">TD+</text>
<text x="244.3" y="82.1">SDA</text>
<text x="244.3" y="79.6">SCL</text>
<text x="263.4" y="82.1">5V@2</text>
<text x="263.4" y="79.6">5V@4</text>
<text x="249.4" y="97.4">VCC(IO)</text>
<text x="249.4" y="99.9">VBATT</text>
<text x="270" y="99.9">SDA</text>
<text x="270.1" y="97.4">SCL</text>
<text x="249.4" y="107.5">VIN</text>
<text x="249.4" y="102.5">3.3V@6</text>
<text x="249.4" y="105">5V</text>
<text x="270" y="102.5">AD3</text>
<text x="270" y="105">AD2</text>
<text x="270" y="107.5">AD1</text>
<text x="249.4" y="110.1">GND@12</text>
<text x="249.4" y="112.6">GND@14</text>
<text x="269" y="112.6">AREF</text>
<text x="270" y="110.1">AD0</text>
<text x="249.4" y="115.2">RSV2</text>
<text x="249.4" y="117.7">RSV1</text>
<text x="269" y="117.7">MISO</text>
<text x="269.9" y="115.2">SCK</text>
<text x="185.9" y="125.3">PRI+</text>
<text x="194.7" y="125.3">SEC+</text>
<text x="249.4" y="120.2">RSV0</text>
<text x="249.4" y="122.8">-RESET</text>
<text x="249.4" y="125.3">RX1/IO0</text>
<text x="269" y="120.2">MOSI</text>
<text x="270.5" y="125.3">IO9</text>
<text x="271.2" y="122.8">SS</text>
<text x="249.4" y="127.9">TX1/IO1</text>
<text x="249.4" y="130.4">IO2</text>
<text x="270.5" y="127.9">IO8</text>
<text x="270.5" y="130.4">IO7</text>
<text x="185.9" y="135.5">AUX+</text>
<text x="185.9" y="132.9">PRI-</text>
<text x="194.7" y="132.9">SEC-</text>
<text x="249.4" y="132.9">IO3</text>
<text x="249.4" y="135.5">IO4</text>
<text x="270.5" y="132.9">IO6</text>
<text x="270.5" y="135.5">IO5</text>
<text x="185.9" y="143.1">AUX-</text>
<text x="249.4" y="138">ETH_INT/TX+</text>
<text x="249.4" y="140.6">ETH_SS/TX-</text>
<text x="249.4" y="143.1">RX+</text>
<text x="271.2" y="138">E0</text>
<text x="271.2" y="140.6">E1</text>
<text x="271.2" y="143.1">E2</text>
<text x="249.4" y="145.6">RX-</text>
<text x="249.4" y="148.2">ETH_MUX</text>
<text x="271.2" y="145.6">E3</text>
<text x="271.2" y="148.2">E4</text>
<text x="249.4" y="150.7">BOOT0</text>
<text x="249.4" y="153.3">GND@46</text>
<text x="249.4" y="155.8">3.3V@48</text>
<text x="271.2" y="150.7">E5</text>
<text x="271.2" y="153.3">E6</text>
<text x="271.2" y="155.8">E7</text>
<text x="249.4" y="158.3">TX2/E19</text>
<text x="249.4" y="160.9">RX2/E18</text>
<text x="271.2" y="158.3">E8</text>
<text x="271.2" y="160.9">E9</text>
<text x="249.4" y="163.4">SCK2/CANTX</text>
<text x="249.4" y="166">MISO2</text>
<text x="270" y="163.4">E10</text>
<text x="270" y="166">E11</text>
<text x="249.4" y="168.5">MOSI2</text>
<text x="249.4" y="171">SS2/CANRX</text>
<text x="268.8" y="168.5">SDA2</text>
<text x="268.9" y="171">SCL2</text>
<text x="186.6" y="192.8">P2</text>
</g>
<g font-size="1.7" fill="#0f0f0f">
<text x="43.4" y="126.7">POE_A+</text>
<text x="44.6" y="131.7">POE_A-</text>
<text x="43.2" y="136.8">POE_B-</text>
<text x="43.2" y="141.9">POE_B+</text>
</g>
<g font-size="1.4" fill="#840000">
<text x="171" y="32.2" transform="rotate(-90 171 32.2)">VCC</text>
<text x="171" y="75.1" transform="rotate(-90 171 75.1)">GND</text>
<text x="245" y="99.9">VBATT</text>
<text x="245" y="107.5">VIN</text>
<text x="245" y="102.4">3.3V</text>
<text x="245" y="112.6">GND</text>
<text x="245" y="110">GND</text>
</g>
<g font-size="1.4" fill="#006464">
<text x="267.3" y="33.8">GND</text>
<text x="267.3" y="36.4">GND</text>
<text x="267.3" y="41.4">GND</text>
<text x="267.3" y="38.9">GND</text>
<text x="267.3" y="44">GND</text>
<text x="91.4" y="50.5">POE_A-</text>
<text x="54.7" y="55.6">POE_B+</text>
<text x="267.1" y="77">3.3V</text>
<text x="267.1" y="74.5">3.3V</text>
<text x="268.5" y="82.1">5V</text>
<text x="268.5" y="79.5">5V</text>
<text x="245" y="97.3">VCC(IO)</text>
</g>
<text font-size="1.4" fill="#a90000" x="245" y="104.9">5V</text>
</svg>
